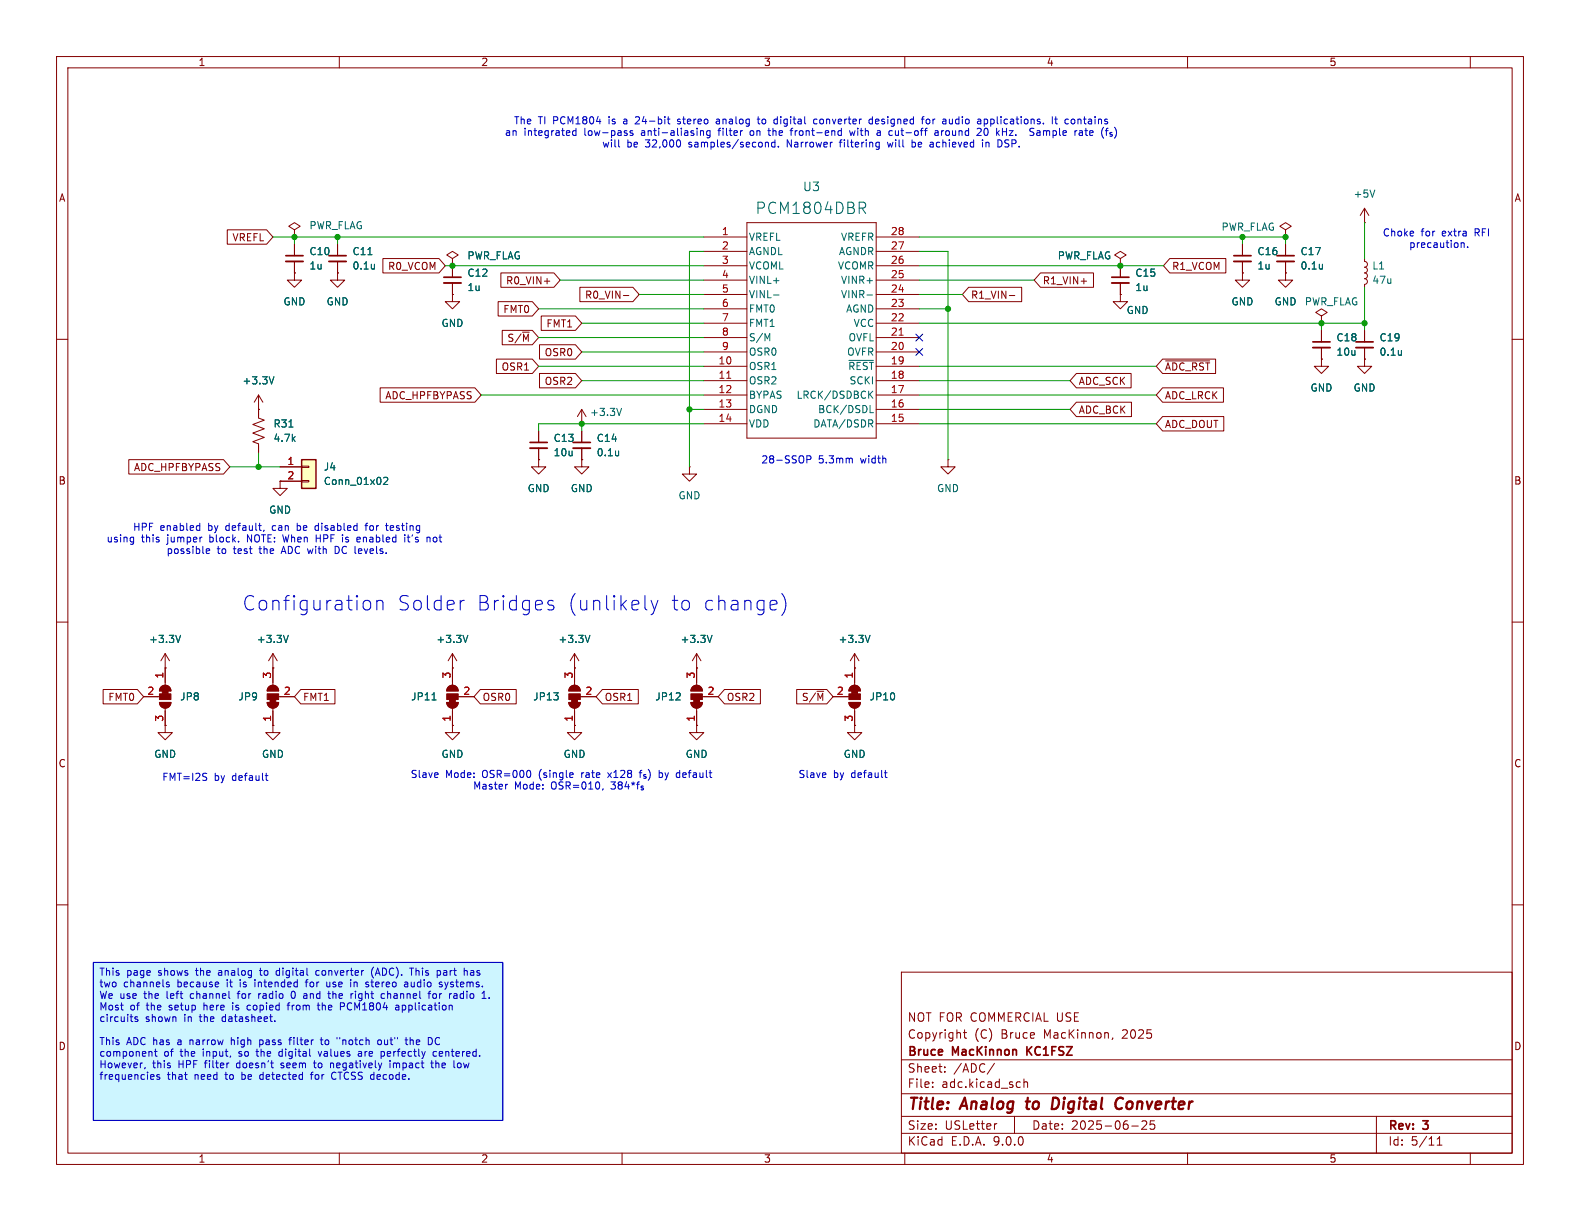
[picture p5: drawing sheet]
<svg xmlns="http://www.w3.org/2000/svg" width="279mm" height="216mm" viewBox="0 0 279 216" stroke-linecap="round" stroke-linejoin="round" font-family="sans-serif">
<g fill="none" stroke="#840000" stroke-width=".18">
<path d="M10 10h259.4v195.9h-259.4zM12 12h255.4v191.9h-255.4zM60 10v2M110 10v2M160 10v2M210 10v2M260 10v2M10 60h2M267.4 60h2M10 110h2M267.4 110h2M10 160h2"/>
<path d="M159.4 171.9h108v32h-108zM267.4 160h2M159.4 197.4h108M159.4 193.4h108M159.4 187.4h108M164.9 192.1v.2M164.9 191.4v.1M167.1 189.4v.2M167.1 188.7v.1M170.4 182.6h.5M170.6 182.1v1.3l.3 .2M175.9 188l-1.3 1.9"/>
<path d="M176.3 198.7l-.3 .1M179.4 197.4v3M180.3 191.3l.1 .1M180.4 192.2l-.1 .1M181.1 190.8v1.5M181.1 191.4l.2-.1 .3 .1 .1 .9M196.8 183.5l-.2 .3M200.1 199.1h1.2M201.9 198.3l.6-.1 .2 .1 .1 .3-.9 1.1h.9M204.1 198.2h-.7v.7l.2-.1h.5l.1 .2-.1 .5-.2 .2-.5-.2M243.4 197.4v6.5M60 203.9v2"/>
<path d="M110 203.9v2M159.4 200.4h108M160 203.9v2M210 203.9v2M254.1 202.5h.9M254.1 201.4l.5-.4v1.5M260 203.9v2"/>
</g>
<path d="M181.4 194.8h.8M181.8 194.1l-.3 1.7 .3 .3M187 194.2l-.8-.1-.2 2h.5l.5-.3M197.4 195.8a.67 .67 0 0 0 1 .1M198.6 194.3a.8 .8 0 0 0-.9-.1 .8 .8 0 0 0-.4 .8" fill="none" stroke="#840000" stroke-width=".4"/>
<path d="M181.6 185.1v1.5M182.5 185.1l-.9 .8" fill="none" stroke="#840000" stroke-width=".3"/>
<path d="M16.5 170.2h72.4v27.9h-72.4z" fill="#cdf5ff"/>
<g fill="none" stroke="#840000" stroke-width=".18">
<path d="M52.1 43.2v2M52.1 46.2v2.1M80 52.1v1.2h1.3l-1.3 1.3-1.3-1.3h1.3M80 52.1h.1M198.1 47v2M198.1 50v2.1M241.3 45.7v.5l.4 .2 .1 .3-.1 .4-.4 .2h.3l.2 .3-.1 .4-.4 .3 .4 .1 .1 .4-.1 .3-.4 .2 .4 .2 .1 .5-.2 .2-.3 .1M241.3 50.3v.5M45.7 72.4v1.5l1 .4-2 .8 2 .7-2 .8 2 .7-2 .8 1 .4v1.5M102.9 74.9h.1M102.9 72.4l-.8 1.3M102.9 72.4l.7 1.3"/>
<path d="M102.9 72.4v2.5M48.3 118.1h.1M48.3 115.6l-.8 1.2M48.3 115.6l.7 1.2M48.3 115.6v2.5M80 118.1h.1M80 115.6l-.8 1.2M80 115.6l.8 1.2M80 115.6v5.6M101.6 118.1h.1M101.6 115.6l-.8 1.2M101.6 115.6l.8 1.2"/>
<path d="M101.6 115.6v5.6M123.2 118.1h.1M123.2 115.6l-.8 1.2M123.2 115.6l.8 1.2M123.2 115.6v5.6M29.2 128.3v1.2h1.3l-1.3 1.3-1.3-1.3h1.3M29.2 128.3h.1M48.3 128.3v1.2h1.2l-1.2 1.3-1.3-1.3h1.3M48.3 128.3h.1M79 124.2h2a1.02 1.02 0 0 1-1 1 1.02 1.02 0 0 1-1-1zM79.3 121.5a1.02 1.02 0 0 1 1.1-.3 1.02 1.02 0 0 1 .6 1h-2zM80 128.3v1.2h1.3l-1.3 1.3-1.3-1.3h1.3"/>
<path d="M80 128.3h.1M80 125.2v3.1M81 123.2h2.8M100.6 124.2h2a1.02 1.02 0 0 1-1 1 1.02 1.02 0 0 1-1-1zM100.9 121.5a1.02 1.02 0 0 1 1.1-.3 1.02 1.02 0 0 1 .6 1h-2zM101.6 128.3v1.2h1.3l-1.3 1.3-1.3-1.3h1.3M101.6 128.3h.1M101.6 125.2v3.1M102.6 123.2h2.8M122.2 124.2h2a1.02 1.02 0 0 1-1 1 1.02 1.02 0 0 1-1-1zM122.5 121.5a1.02 1.02 0 0 1 1.1-.3 1.02 1.02 0 0 1 .6 1h-2zM123.2 128.3v1.2h1.3l-1.3 1.3-1.3-1.3h1.3"/>
<path d="M123.2 128.3h.1M123.2 125.2v3.1M124.2 123.2h2.8M151.1 128.3v1.2h1.3l-1.3 1.3-1.2-1.3h1.2M151.1 128.3h.1"/>
</g>
<path d="M51.1 75.5h.7M109.9 72.2l-.4 1.3M51 112.3l-.4 1.3M82.7 112.3l-.4 1.3M104.3 112.3l-.4 1.3M125.9 112.3l-.4 1.3M76.4 123.8h.7" fill="none" stroke="#006464" stroke-width=".18"/>
<path d="M50.5 45.2h3.1M196.6 49h3" fill="none" stroke="#840000" stroke-width=".3"/>
<path d="M50.5 46.2h3.1M196.6 50h3" fill="none" stroke="#840000" stroke-width=".33"/>
<g fill="#840000" stroke="#840000" stroke-width=".18">
<path d="M122.7 123.7h1v.5h-1z"/>
<path d="M122.2 124.2h2a1.02 1.02 0 0 1-1 1 1.02 1.02 0 0 1-1-1z"/>
<path d="M122.2 122.7h2v1h-2z"/>
<path d="M122.5 121.5a1.02 1.02 0 0 1 1.1-.3 1.02 1.02 0 0 1 .6 1h-2z"/>
<path d="M101.1 123.7h1v.5h-1z"/>
<path d="M100.6 124.2h2a1.02 1.02 0 0 1-1 1 1.02 1.02 0 0 1-1-1z"/>
<path d="M100.6 122.7h2v1h-2z"/>
<path d="M100.9 121.5a1.02 1.02 0 0 1 1.1-.3 1.02 1.02 0 0 1 .6 1h-2z"/>
<path d="M79.5 123.7h1v.5h-1z"/>
<path d="M79 124.2h2a1.02 1.02 0 0 1-1 1 1.02 1.02 0 0 1-1-1z"/>
<path d="M79 122.7h2v1h-2z"/>
<path d="M79.3 121.5a1.02 1.02 0 0 1 1.1-.3 1.02 1.02 0 0 1 .6 1h-2z"/>
</g>
<path d="M53.3 81.3h2.6v5.1h-2.6z" fill="#ffffc2"/>
<path d="M53.3 81.3h2.6v5.1h-2.6z" fill="none" stroke="#840000" stroke-width=".25"/>
<g fill="none" stroke="#840000" stroke-width=".18">
<path d="M132.1 39.4h22.8v38.1h-22.8zM241.3 39.4h.1M241.3 36.8l-.8 1.3M241.3 36.8l.8 1.3M241.3 36.8v2.6M40.2 40.6h6.9l1.2 1.3-1.2 1.3h-6.9zM52.1 48.3v1.2h1.2l-1.2 1.3-1.3-1.3h1.3M52.1 48.3h.1M52.1 40.6l1-.6-1-.6-1 .6 1 .6v1.3M52.1 41.9h.1M52.1 43.2v2M52.1 46.2v2.1"/>
<path d="M59.7 48.3v1.2h1.3l-1.3 1.3-1.3-1.3h1.3M59.7 48.3h.1M59.7 43.2v2M59.7 46.2v2.1M67.7 45.7h9.9l1.1 1.3-1.1 1.3h-9.9zM80 45.7l1-.6-1-.6-1 .6 1 .6v1.3M80 47h.1M80 52.1h.1M80 47v2M80 50v2.1M88.1 53.3h6l1.1 1.3-1.1 1.3h-6zM88.6 48.3h9.3l1.2 1.2-1.2 1.3h-9.3z"/>
<path d="M88.8 58.4h5.3l1.1 1.3-1.1 1.3h-5.3zM95.7 55.9h6.1l1.1 1.3-1.1 1.2h-6.1zM96.3 49.7h.9M102.5 50.8h9.4l1.1 1.3-1.1 1.2h-9.4zM110.2 52.3h1M124.5 41.9h7.6M124.5 44.5h7.6M124.5 47h7.6M124.5 49.5h7.6M124.5 52.1h7.6M124.5 54.6h7.6M124.5 57.2h7.6"/>
<path d="M124.5 59.7h7.6M154.9 41.9h7.7M154.9 44.5h7.7M154.9 47h7.7M154.9 49.5h7.7M154.9 52.1h7.7M154.9 54.6h7.7M154.9 57.2h7.7M154.9 59.7h7.7M171.3 50.8h9.4v2.5h-9.4l-1.1-1.2zM178.5 52.3h1M184 48.3h9.4v2.5h-9.4l-1.1-1.3z"/>
<path d="M191.2 49.7h1M198.1 45.7l1-.6-1-.6-1 .6 1 .6v1.3M198.1 47h.1M198.1 52.1v1.2h1.3l-1.3 1.3-1.3-1.3h1.3M198.1 52.1h.1M198.1 47v2M198.1 50v2.1M206.9 45.7h9.9v2.6h-9.9l-1.2-1.3zM219.7 48.3v1.2h1.3l-1.3 1.3-1.3-1.3h1.3M219.7 48.3h.1M219.7 43.2v2M219.7 46.2v2.1"/>
<path d="M227.3 40.6l1-.6-1-.6-1 .6 1 .6v1.3M227.3 41.9h.1M227.3 48.3v1.2h1.3l-1.3 1.3-1.2-1.3h1.2M227.3 48.3h.1M227.3 43.2v2M227.3 46.2v2.1M233.7 55.9l1-.7-1-.6-1 .6 1 .7v1.3M233.7 57.2h.1M233.7 58.4v2.1M241.3 58.4v2.1M45.7 72.4h.1M45.7 69.9l-.7 1.2"/>
<path d="M45.7 69.9l.8 1.2M45.7 69.9v3.8M45.7 78.7v1.3M67.2 68.6h16.8l1.1 1.3-1.1 1.2h-16.8zM87.8 63.5h6.3l1.1 1.3-1.1 1.2h-6.3zM95.2 76.2v2M95.2 79.2v2.1M95.4 66h6.4l1.1 1.3-1.1 1.3h-6.4zM95.4 61h6.4l1.1 1.2-1.1 1.3h-6.4zM102.9 76.2v2M102.9 79.2v2.1M124.5 62.2h7.6"/>
<path d="M124.5 64.8h7.6M124.5 67.3h7.6M124.5 69.9h7.6M124.5 72.4h7.6M124.5 74.9h7.6M154.9 62.2h7.7M154.9 64.8h7.7M154.9 67.3h7.7M154.9 69.9h7.7M154.9 72.4h7.7M154.9 74.9h7.7M190.3 71.1h9.8v2.6h-9.8l-1.1-1.3z"/>
<path d="M190.3 66h9.7v2.6h-9.7l-1.1-1.3zM205.6 68.6h10.7v2.5h-10.7l-1.1-1.2zM205.6 73.7h10.8v2.5h-10.8l-1.1-1.3zM205.6 63.5h9.4v2.5h-9.4l-1.1-1.2zM206.1 63.8h7.8M233.7 63.5v1.3h1.2l-1.2 1.2-1.3-1.2h1.3M233.7 63.5h.1M233.7 61.5v2M241.3 63.5v1.3h1.3l-1.3 1.2-1.3-1.2h1.3M241.3 63.5h.1M241.3 61.5v2M22.8 81.3h16.7l1.1 1.3-1.1 1.2h-16.7z"/>
<path d="M49.5 85.1v1.3h1.3l-1.3 1.2-1.2-1.2h1.2M49.5 85.1h.1M49.5 82.6h3.8M49.5 85.1h3.8M53.3 82.4h1.3v.3h-1.3zM53.3 85h1.3v.2h-1.3zM95.2 81.3v1.3h1.3l-1.3 1.2-1.2-1.2h1.2M95.2 81.3h.1M102.9 81.3v1.3h1.2l-1.2 1.2-1.3-1.2h1.3M102.9 81.3h.1M121.9 82.6v1.2h1.3l-1.3 1.3-1.3-1.3h1.3M121.9 82.6h.1"/>
<path d="M167.6 81.3v1.3h1.3l-1.3 1.2-1.2-1.2h1.2M167.6 81.3h.1M29.2 118.1h.1M29.2 115.6l-.8 1.2M29.2 115.6l.8 1.2M29.2 115.6v5.6M48.3 118.1h.1M48.3 118.1v3.1M80 118.1h.1M80 118.1v2.6M101.6 118.1h.1M101.6 118.1v2.6"/>
<path d="M123.2 118.1h.1M123.2 118.1v2.6M151.1 118.1h.1M151.1 115.6l-.7 1.2M151.1 115.6l.8 1.2M151.1 115.6v5.6M18.2 121.9h6.1l1.1 1.3-1.1 1.3h-6.1zM25.4 123.2h2.8M28.2 124.2h2a1.02 1.02 0 0 1-1 1 1.02 1.02 0 0 1-1-1zM28.5 121.5a1.02 1.02 0 0 1 1.1-.3 1.02 1.02 0 0 1 .6 1h-2zM29.2 128.3h.1M29.2 125.2v3.1"/>
<path d="M47.2 124.2h2.1a1.02 1.02 0 0 1-1 1 1.02 1.02 0 0 1-1.1-1zM47.5 121.5a1.02 1.02 0 0 1 1.1-.3 1.02 1.02 0 0 1 .7 1h-2.1zM48.3 128.3h.1M48.3 125.2v3.1M49.3 123.2h2.8M53.2 121.9h6v2.6h-6l-1.1-1.3zM80 128.3h.1M80 125.7v2.6M81.3 123.2h2.5M84.9 121.9h6.4v2.6h-6.4l-1.1-1.3zM101.6 128.3h.1M101.6 125.7v2.6"/>
<path d="M102.9 123.2h2.5M106.5 121.9h6.4v2.6h-6.4l-1.1-1.3zM123.2 128.3h.1M123.2 125.7v2.6M124.5 123.2h2.5M128.1 121.9h6.4v2.6h-6.4l-1.1-1.3zM140.9 121.9h5.3l1.1 1.3-1.1 1.3h-5.3zM147.3 123.2h2.8M150.1 124.2h2a1.02 1.02 0 0 1-1 1 1.02 1.02 0 0 1-1-1zM150.4 121.5a1.02 1.02 0 0 1 1.1-.3 1.02 1.02 0 0 1 .6 1h-2zM151.1 128.3h.1M151.1 125.2v3.1"/>
</g>
<g fill="none" stroke="#006464" stroke-width=".18">
<path d="M151.9 35.7h.8a.54 .54 0 0 1 .4 .6 .54 .54 0 0 1-.4 .5h-.8M152.4 36.8l.7 .9M243.1 33.6l-.4 1.3M65.1 45h.7M66.2 46.7v.9M66.2 47.5h.1M135.7 59.9l.4-.9v1.3M136.8 52.2h1M153.3 52.2h1M233.9 46.7v.9M233.9 47.5h-.1M48.4 66.6l-.4 1.3"/>
<path d="M51.1 75.5h.7M109.4 79.7v.9M150.1 63.7h4.4M153.8 69.7l.5 .7M153.9 73h.6M154.3 69.2l-.7 .7M247.8 62v.8M247.8 62.7v.1M67.8 84.5l.5-.1 .3 .4-.8 .9h.8M109.4 80.5h-.1M31.9 112.3l-.4 1.3M51 112.3l-.4 1.3"/>
<path d="M82.7 112.3l-.4 1.3M104.3 112.3l-.4 1.3M125.9 112.3l-.4 1.3M153.9 112.3l-.5 1.3M76.4 123.8h.7"/>
</g>
<path d="M58.2 45.2h3M78.5 49h3M218.2 45.2h3M225.8 45.2h3.1M93.7 78.2h3.1M101.3 78.2h3.1M232.2 60.5h3M239.8 60.5h3" fill="none" stroke="#840000" stroke-width=".3"/>
<path d="M58.2 46.2h3M78.5 50h3M218.2 46.2h3M225.8 46.2h3.1M93.7 79.2h3.1M101.3 79.2h3.1M232.2 61.5h3M239.8 61.5h3" fill="none" stroke="#840000" stroke-width=".33"/>
<path d="M159 59.3h.7M128.5 66.9h.7" fill="none" stroke="#a90000" stroke-width=".18"/>
<g fill="#840000" stroke="#840000" stroke-width=".18">
<path d="M150.6 122.2h1v.5h-1z"/>
<path d="M150.4 121.5a1.02 1.02 0 0 1 1.1-.3 1.02 1.02 0 0 1 .6 1h-2z"/>
<path d="M150.1 122.7h2v1h-2z"/>
<path d="M150.1 124.2h2a1.02 1.02 0 0 1-1 1 1.02 1.02 0 0 1-1-1z"/>
<path d="M47.8 123.7h1v.5h-1z"/>
<path d="M47.2 124.2h2.1a1.02 1.02 0 0 1-1 1 1.02 1.02 0 0 1-1.1-1z"/>
<path d="M47.2 122.7h2.1v1h-2.1z"/>
<path d="M47.5 121.5a1.02 1.02 0 0 1 1.1-.3 1.02 1.02 0 0 1 .7 1h-2.1z"/>
<path d="M28.7 122.2h1v.5h-1z"/>
<path d="M28.5 121.5a1.02 1.02 0 0 1 1.1-.3 1.02 1.02 0 0 1 .6 1h-2z"/>
<path d="M28.2 122.7h2v1h-2z"/>
<path d="M28.2 124.2h2a1.02 1.02 0 0 1-1 1 1.02 1.02 0 0 1-1-1z"/>
</g>
<g fill="none" stroke="#009600" stroke-width=".18">
<path d="M241.3 39.4v6.3M48.3 41.9h76.2M52.1 41.9v1.3M59.7 41.9v1.3M78.7 47h45.8M95.2 54.6h29.3M95.2 59.7h29.3M99.1 49.5h25.4M102.9 57.2h21.6M113 52.1h11.5M124.5 44.5h-2.6v38.1M162.6 44.5h5v36.8"/>
<path d="M162.6 52.1h7.6M162.6 54.6h5M162.6 49.5h20.3M162.6 47h43.1M162.6 57.2h78.7M162.6 41.9h64.7v1.3M219.7 41.9v1.3M233.7 57.2v1.2M241.3 50.8v7.6M85.1 69.9h39.4M95.2 64.8h29.3M102.9 62.2h21.6"/>
<path d="M102.9 67.3h21.6M102.9 74.9v1.3M121.9 72.4h2.6M124.5 74.9h-29.3v1.3M162.6 67.3h26.6M162.6 74.9h41.9M162.6 69.9h41.9M162.6 64.8h41.9M162.6 72.4h26.6M40.6 82.6h8.9M45.7 80v2.6"/>
</g>
<path d="M162 59.1l1.2 1.2M163.2 59.1l-1.2 1.2M162 61.6l1.2 1.2M163.2 61.6l-1.2 1.2" fill="none" stroke="#000084" stroke-width=".18"/>
<g fill="none" stroke="#0000c2" stroke-width=".18">
<path d="M101.9 22.7v1.3M101.9 23.2l-.4-.1-.3 .2 .2 .6h.5M109.4 24.7v1.1l.2 .2M111.9 23.2l-.3-.1-.2 .2 .1 .2 .4 .1v.3h-.5M112.5 20.6l-.1 .2M113 21.2l-.7 .7h.8M118 21.1h.5M118.2 20.6v1.1l.3 .2M119.8 21.8l.4 .1M120.2 21.1l-.4 .1 .1 .2 .3 .1M120.3 25.2l-.1 .7M123.9 23.2l.1-.1 .4 .1v.8"/>
<path d="M123.9 23.1v.9M125 24.3l.1 .1M125.6 23.2l-.4-.1-.2 .2 .1 .6h.5M125.6 23.1v1l-.3 .3M126.7 21.1h.5M127.2 21.4h-.4l-.2 .2 .2 .3 .4-.1M132.8 23.2l-.2 .1 .2 .6M133.9 21.1h.5M134.1 20.6v1.1l.3 .2M135.7 25.1l.2 .2v.7M135.8 23.1h.5M136 22.7v1.1l.3 .2"/>
<path d="M137 24.7v1.3M137 25.2l-.3-.1-.3 .3 .2 .5h.4M137.1 21.1h.4M137.5 21.8l-.4 .1M137.5 20.6v1.3M137.6 25.9v.1M139.9 22.9v1.1M144.5 21.1h-.4l-.2 .2 .1 .5h.5M145 21.2v.6M148.4 25.1h.5M148.4 23.1l.4 .1M148.7 24.8l-.1 1.2"/>
<path d="M148.8 23.9l-.4 .1M148.8 22.7v1.3M150.2 23.1l.3 .9 .2-.7 .3 .7 .2-.9M154.3 21.1h-.4l-.2 .2 .1 .5h.5M154.3 20.6v1.3M155.1 23.9h.6M155.2 21.1h-.2l-.2 .1 .1 .6 .3 .1M155.4 25.1l.1 .1M155.4 21.4l-.6 .1M155.5 25.1v1.1l-.1 .2M155.5 25.9l-.1 .1M155.6 23.2l.1 .8"/>
<path d="M155.7 23.4l-.6 .1M156.9 25.1l.3 .9 .2-.6M161.3 25.2l.4-.1 .1 .2M161.3 24.7v1.3M161.8 25.9l-.1 .1-.4-.1M162.9 21.1h.5M163.4 20.6l-.2 .1M163.9 21.1h.3l.2 .2v.4l-.2 .2-.3-.1-.1-.1zM164.6 25.1l.4 .1v.8M165 25.9l-.4 .1M165 25.5h-.4M165.4 23.2h.4l.1 .8"/>
<path d="M165.9 23.4l-.4 .1-.2 .1 .2 .4 .4-.1M166.5 23.1v.9M166.7 23.1l-.2 .2M167.9 21.1v.7l.3 .1 .2-.1M173.5 22.8v.4l-.8 .8h.8M173.7 24.7v.1M173.7 25.1v.9M174 21.1h.4l.3 .2-.2 .5h-.5M174 21.1v1.2M174.4 25.1v.9M174.4 22.7a.68 .68 0 0 0-.4 .6 .68 .68 0 0 0 .4 .7M174.7 25.1l-.3 .2"/>
<path d="M177 24.8l.2 .5-.2 .6M177.3 23.3h.7M182.3 23.3l.4 .1 .1 .3-.2 .3h-.3M183.9 23.2v.8M183.9 23.4l-.4 .1-.2 .1 .2 .4 .4-.1M186.1 20.6v1.3M186.5 21.1h.5M186.7 20.6v1.1l.3 .2M190.6 21.1v.8M190.8 21.1l-.2 .1M191.2 23.1l.2 .2v.7M191.4 23.9l-.1 .1"/>
<path d="M191.4 23.4l-.1 .1M191.8 23.1h.5M192 22.7v1.1l.3 .2M196.4 23.8h.3v.1l-.3 .2M196.4 23.4l.3 .1M197.3 22.7a1.47 1.47 0 0 1-.2 1.7M258.4 42.9v.9M258.4 43l.2-.1 .3 .1v.8M259.5 43.6v.2M23.3 95h.3M23.6 95v1l-.2 .3M23.6 95.8h-.3"/>
<path d="M35 92.9l.3 .1M35.3 92.5v1.3M35.3 93.7l-.3 .1M35.6 95h.1M36.5 97.5l.6-.2-.1-.2-.3-.1-.2 .2v.6h.5M46.7 93.7l-.1 .3M52.6 92.5v1.3M52.6 93.7l.1 .1M52.7 92.9l-.1 .1M55.9 94.6v1.2M55.9 95.2h.7M56.2 92.9l-.4 .1-.1 .2 .1 .5 .4 .1"/>
<path d="M59.3 96.6v1.3l.5-.1M63.3 95h.4v.3l-.6 .1M63.7 95.8h-.4M64.5 92.9h.5M65 92.5l-.3 .2v1.1M68.2 92.9h.4M68.4 93.7l.2 .1M71.6 95v.8M72.2 94.6v1.1l.3 .1M75.6 95h.4l.1 .8M76.7 95.1v.6M142.7 81.3l.6-.1 .1-.2-.1-.3-.6-.1v1.3"/>
<path d="M150.5 81l.2 .2v.7M64.7 106.2a.69 .69 0 0 1 .8 .4v.8a.69 .69 0 0 1-.8 .5M66.6 106.4a.63 .63 0 0 1 1.1 .1v1.4M66.6 106.2v1.7M82.1 106.2l-.5 .1M97.2 106.2l.6 .1M97.2 107l.6 .1 .2 .4-.4 .4h-.5M115.1 106.2l.6 1.7M115.7 107.9l-.2 .6-.4 .2M116.3 106.2l-.6 1.7M138.2 104.9a2.91 2.91 0 0 1 0 3.9M36.4 136.7l.2 .1"/>
<path d="M36.4 137.5l.2 .1-.2 .3M46.9 137.2h.5M47.1 136.7v1.1l.3 .2M89.8 138.7h-.3M93.7 136.3l.2 .4-.2 .7M101.3 136.7l.1 .2-.7 .2M106.6 139.5l-.1 .2M107.5 136.6l.6 .9M108.1 136.6l-.6 .9M113 136.6h.5M113.5 136.2l-.3 .2v1.1M119.8 136.6l.4 .1"/>
<path d="M120.2 136.2v1.3M120.2 137.4l-.4 .1M156.4 136.6h.5M156.6 136.2v1.1l.3 .2M16.5 170.2h72.4v27.9h-72.4zM24.3 179.8h-.3l-.1 .2v.1l.4 .2v.3h-.4M29.4 173.9l.6 .4-.2 .2-.4-.1M29.9 173.7h-.3l-.2 .1M41.1 177.3v.1M41.1 177.7v.9M41.9 175.7h.5M42.2 175.3l-.1 1.2"/>
<path d="M44.2 177.7l-.4 .1-.1 .2v.5l.5 .1M45.1 173.2v.2M45.1 173.7v.8M45.7 175.7v.8M45.9 171.6h.4M46 171.2l.1 1.2M46.1 175.7l-.4 .2M49.3 171.6l-.4 .1-.1 .2 .1 .4 .4 .2M50.8 177.7h.4M50.9 177.5v1.1M51.2 177.3l-.2 .1M51.5 175.5v.8l.3 .2h.2"/>
<path d="M54.1 175.7l.2 .2v.6M54.2 173.4v1.1M54.3 176.5h-.5M54.3 176l-.5 .1M56.1 177.7h.5M56.3 177.3v1.1l.3 .2M56.4 171.7l-.3-.1-.3 .3 .2 .5h.4M57.8 173.7v.7l.3 .1 .2-.1M58 175.7h.4M58.3 176.5h.1M58.9 175.3v1.2M59 175.7l-.1 .1"/>
<path d="M60.9 177.6l-.1 .3-.6 .1M62.6 173.7v.8M62.8 173.7l-.2 .1M62.9 175.7v.8M65 174.1l.2 .2-.2 .2M65 173.7h.2M65.6 173.7h.5M66.1 171a1.46 1.46 0 0 0 0 1.9M66.8 171.2l-.4 1.3M67.6 175.7l.4 .1M68 176.5h-.4M68.5 175.3v1.2"/>
<path d="M68.9 175.7l-.4 .1M70 178.5h.5M70 177.8h.5v.8M70.5 178l-.5 .2M71.6 174.4h.5M72.1 173.8v.7M72.1 174l-.5 .1M72.4 171.2h.7M75.7 175.7h.5M76.6 175.8l.2-.1 .3 .1 .1 .5-.1 .2h-.3l-.2-.1zM78 174.1l.2 .2-.2 .2M78 173.7h.2"/>
<path d="M78.5 172v.4M78.6 173.7l.3 .8M78.9 174.5l-.3 .4M79.2 173.7l-.3 .8M80.8 176.5h-.4M80.8 176l-.4 .1M80.8 175.9v.6M82.5 171.6l.1 .2v.7M83.6 171.6l-.4 .1M83.7 172h-.3l-.2 .2v.2l.5 .1M86.5 176.4v.1M25.7 188.8l-.2 .2"/>
<path d="M26.7 185.9l.2 .2v.7M27.1 190l.1 .3-.6 .1M27.2 190.8l-.1 .1M27.3 185.9h.5M27.5 185.5v1.1l.3 .2M28.2 190.1l-.3-.1-.2 .2 .1 .2 .4 .1v.3h-.5M40.9 183.5v1.2M41.1 183.9l-.2 .1M45.3 185.9h.4M45.4 185.5l.1 1.2M45.9 183.9v1.2M45.9 184.7h.4"/>
<path d="M46 190.1l-.1 .2 .1 .5M46.3 183.9h-.4M48.6 180.5v.1M49.4 186v.6l.4 .2M49.7 188.8h.1M49.7 188.1l.2 .3M51.1 183.9h.4M51.5 183.5l-.3 .1v1.1M54.9 190h.5M55.1 189.8v1.1M55.4 189.6h-.3M55.4 188h.5"/>
<path d="M55.6 187.5v1.1l.3 .2M56.3 185.9l.3 .9 .3-.9M56.6 183.9h.5M56.8 183.5v1l.3 .2M58.4 188.1l.4-.1 .2 .1M59 189.6a.66 .66 0 0 0-.4 .7 .66 .66 0 0 0 .6 .6M60.1 183.5v.2M63.4 186h.5v.8M63.9 186.2l-.4 .1-.2 .2 .2 .3 .4-.1M66.8 184l.2-.1 .4 .1 .1 .5-.2 .2h-.3l-.2-.1zM67.5 185.9l.4 .1 .1 .2-.1 .4-.4 .2M69 188v.8"/>
<path d="M69.6 188v.8M71.6 183.9h.5M72 184.7h.1M72.5 184l.4-.1 .2 .2M72.5 183.5v1.2M76.2 188h.4M76.3 187.5v1.1l.3 .2M77.1 187.5v1.3M77.2 186l-.4-.1-.2 .3 .1 .5h.5M77.3 188l-.2 .1M77.4 183.5a.68 .68 0 0 0-.5 .6 .68 .68 0 0 0 .5 .6M77.7 186v.7"/>
<path d="M78.3 186.2l-.6 .1M81.4 188h-.3l-.2 .2v.5l.2 .1h.3"/>
</g>
<g fill="#009600" stroke="#009600" stroke-width=".18">
<circle cx="45.7" cy="82.6" r=".46"/>
<circle cx="121.9" cy="72.4" r=".46"/>
<circle cx="102.9" cy="74.9" r=".46"/>
<circle cx="167.6" cy="54.6" r=".46"/>
<circle cx="198.1" cy="47" r=".46"/>
<circle cx="241.3" cy="57.2" r=".46"/>
<circle cx="233.7" cy="57.2" r=".46"/>
<circle cx="219.7" cy="41.9" r=".46"/>
<circle cx="227.3" cy="41.9" r=".46"/>
<circle cx="59.7" cy="41.9" r=".46"/>
<circle cx="80" cy="47" r=".46"/>
<circle cx="52.1" cy="41.9" r=".46"/>
</g>
<g font-size="3.5" fill="#0000c2">
<text x="42.8" y="108.2">Configuration</text>
<text x="70.2" y="108.2">Solder</text>
<text x="84.2" y="108.2">Bridges</text>
<text x="100.3" y="108.2">(unlikely</text>
<text x="118.5" y="108.2">to</text>
<text x="124.1" y="108.2">change)</text>
</g>
<text font-size="2.8" fill="#006464" x="133.5" y="38.1">PCM1804DBR</text>
<g font-size="2.8" fill="#840000">
<text x="160.4" y="196.8">Title:</text>
<text x="170.1" y="196.8">Analog</text>
<text x="182.4" y="196.8">to</text>
<text x="187.7" y="196.8">Digital</text>
<text x="199.7" y="196.8">Converter</text>
</g>
<text font-size="2.1" fill="#006464" x="141.9" y="34">U3</text>
<g font-size="2.1" fill="#840000">
<text x="160.4" y="183.9">Copyright</text>
<text x="160.4" y="180.9">NOT FOR COMMERCIAL USE</text>
<text x="172.3" y="183.9">(C)</text>
<text x="177.1" y="183.9">Bruce</text>
<text x="184.7" y="183.9">MacKinnon,</text>
<text x="198.7" y="183.9">2025</text>
<text x="160.4" y="189.9">Sheet:</text>
<text x="160.4" y="187.1">Bruce</text>
<text x="168.5" y="187.1">MacKinnon</text>
<text x="168.6" y="189.9">/ADC/</text>
<text x="182.2" y="187.1">KC1FSZ</text>
<text x="160.4" y="192.6">File:</text>
<text x="166.5" y="192.6">adc.kicad_sch</text>
<text x="160.4" y="202.8">KiCad</text>
<text x="160.4" y="200">Size:</text>
<text x="167.1" y="200">USLetter</text>
<text x="168.1" y="202.8">E.D.A.</text>
<text x="175.7" y="202.8">9.0.0</text>
<text x="182.4" y="200">Date:</text>
<text x="189.4" y="200">2025-06-25</text>
<text x="245.4" y="200.2">Rev:</text>
<text x="245.4" y="202.8">Id:</text>
<text x="249.5" y="202.8">5/11</text>
<text x="251.8" y="200.2">3</text>
</g>
<g font-size="1.8" fill="#840000">
<text x="35" y="11.9">1</text>
<text x="85" y="11.9">2</text>
<text x="135" y="11.9">3</text>
<text x="185" y="11.9">4</text>
<text x="235" y="11.9">5</text>
<text x="10.3" y="35.9">A</text>
<text x="267.7" y="35.9">A</text>
<text x="41" y="42.9">VREFL</text>
<text x="68.5" y="47.9">R0_VCOM</text>
<text x="207.2" y="47.9">R1_VCOM</text>
<text x="89.4" y="50.5">R0_VIN+</text>
<text x="103.4" y="53">R0_VIN-</text>
<text x="171.6" y="53">R1_VIN-</text>
<text x="184.3" y="50.5">R1_VIN+</text>
<text x="88.9" y="55.6">FMT0</text>
<text x="96.5" y="58.1">FMT1</text>
<text x="88.6" y="65.7">OSR1</text>
<text x="89.6" y="60.6">S/~{M}</text>
<text x="96.2" y="63.2">OSR0</text>
<text x="205.9" y="65.7">~{ADC_RST}</text>
<text x="68" y="70.8">ADC_HPFBYPASS</text>
<text x="96.2" y="68.3">OSR2</text>
<text x="190.7" y="68.3">ADC_SCK</text>
<text x="205.9" y="70.8">ADC_LRCK</text>
<text x="190.7" y="73.3">ADC_BCK</text>
<text x="205.9" y="75.9">ADC_DOUT</text>
<text x="23.6" y="83.5">ADC_HPFBYPASS</text>
<text x="10.3" y="85.9">B</text>
<text x="267.7" y="85.9">B</text>
<text x="19.1" y="124.1">FMT0</text>
<text x="53.5" y="124.1">FMT1</text>
<text x="85.2" y="124.1">OSR0</text>
<text x="106.8" y="124.1">OSR1</text>
<text x="128.4" y="124.1">OSR2</text>
<text x="141.7" y="124.1">S/~{M}</text>
<text x="10.3" y="135.9">C</text>
<text x="267.7" y="135.9">C</text>
<text x="10.3" y="185.9">D</text>
<text x="267.7" y="185.9">D</text>
<text x="35" y="205.8">1</text>
<text x="85" y="205.8">2</text>
<text x="135" y="205.8">3</text>
<text x="185" y="205.8">4</text>
<text x="235" y="205.8">5</text>
</g>
<g font-size="1.8" fill="#0000c2">
<text x="90.8" y="22.2">The</text>
<text x="95.2" y="22.2">TI PCM1804</text>
<text x="107.9" y="22.2">is</text>
<text x="110.7" y="22.2">a</text>
<text x="113" y="22.2">24-bit</text>
<text x="120.7" y="22.2">stereo</text>
<text x="127.7" y="22.2">analog</text>
<text x="135.3" y="22.2">to</text>
<text x="138.3" y="22.2">digital</text>
<text x="145.6" y="22.2">converter</text>
<text x="155.6" y="22.2">designed</text>
<text x="165.1" y="22.2">for</text>
<text x="169" y="22.2">audio</text>
<text x="175.3" y="22.2">applications.</text>
<text x="188.7" y="22.2">It</text>
<text x="191.2" y="22.2">contains</text>
<text x="89.2" y="24.2">an</text>
<text x="92.6" y="24.2">integrated</text>
<text x="103.4" y="24.2">low-pass</text>
<text x="106.4" y="26.3">will</text>
<text x="110.8" y="26.3">be</text>
<text x="113.7" y="24.2">anti-aliasing</text>
<text x="114.2" y="26.3">32,000</text>
<text x="122.1" y="26.3">samples/second.</text>
<text x="127.5" y="24.2">filter</text>
<text x="133.3" y="24.2">on</text>
<text x="136.8" y="24.2">the</text>
<text x="139.6" y="26.3">Narrower</text>
<text x="140.9" y="24.2">front-end</text>
<text x="149.2" y="26.3">filtering</text>
<text x="151.6" y="24.2">with</text>
<text x="156.6" y="24.2">a</text>
<text x="157.9" y="26.3">will</text>
<text x="158.9" y="24.2">cut-off</text>
<text x="162.3" y="26.3">be</text>
<text x="165.7" y="26.3">achieved</text>
<text x="167.2" y="24.2">around</text>
<text x="174.9" y="24.2">20</text>
<text x="175.2" y="26.3">in</text>
<text x="178.1" y="26.3">DSP.</text>
<text x="178.5" y="24.2">kHz.</text>
<text x="184.8" y="24.2">Sample</text>
<text x="192.9" y="24.2">rate</text>
<text x="244.4" y="42">Choke</text>
<text x="249.1" y="44.1">precaution.</text>
<text x="251.3" y="42">for</text>
<text x="255.1" y="42">extra</text>
<text x="261.1" y="42">RFI</text>
<text x="134.5" y="82.1">28-SSOP</text>
<text x="144.7" y="82.1">5.3mm</text>
<text x="152.3" y="82.1">width</text>
<text x="23.4" y="94.1">HPF</text>
<text x="28.3" y="94.1">enabled</text>
<text x="36.9" y="94.1">by</text>
<text x="40.2" y="94.1">default,</text>
<text x="48.6" y="94.1">can</text>
<text x="53.2" y="94.1">be</text>
<text x="56.6" y="94.1">disabled</text>
<text x="65.7" y="94.1">for</text>
<text x="69.6" y="94.1">testing</text>
<text x="18.7" y="96.1">using</text>
<text x="25" y="96.1">this</text>
<text x="29.4" y="98.2">possible</text>
<text x="29.7" y="96.1">jumper</text>
<text x="37.3" y="96.1">block.</text>
<text x="38.4" y="98.2">to</text>
<text x="41.4" y="98.2">test</text>
<text x="44.2" y="96.1">NOTE: When</text>
<text x="46.2" y="98.2">the</text>
<text x="50.3" y="98.2">ADC with</text>
<text x="56.7" y="96.1">HPF</text>
<text x="60.1" y="98.2">DC levels.</text>
<text x="61.6" y="96.1">is</text>
<text x="64.4" y="96.1">enabled</text>
<text x="73" y="96.1">it's</text>
<text x="77.1" y="96.1">not</text>
<text x="72.5" y="137.8">Slave</text>
<text x="78.8" y="137.8">Mode:</text>
<text x="85.4" y="137.8">OSR=000</text>
<text x="95.6" y="137.8">(single</text>
<text x="103.3" y="137.8">rate</text>
<text x="108.2" y="137.8">x128</text>
<text x="114" y="137.8">f_{s})by</text>
<text x="120.9" y="137.8">default</text>
<text x="141.1" y="137.8">Slave</text>
<text x="147.4" y="137.8">by</text>
<text x="150.6" y="137.8">default</text>
<text x="28.6" y="138.3">FMT=I2S</text>
<text x="37.9" y="138.3">by</text>
<text x="41.2" y="138.3">default</text>
<text x="83.6" y="139.8">Master</text>
<text x="91" y="139.8">Mode:</text>
<text x="97.6" y="139.8">OSR=010,</text>
<text x="108.4" y="139.8">384*f_{s}</text>
<text x="17.5" y="172.9">This</text>
<text x="22.4" y="172.9">page</text>
<text x="28.1" y="172.9">shows</text>
<text x="34.9" y="172.9">the</text>
<text x="39.1" y="172.9">analog</text>
<text x="46.7" y="172.9">to</text>
<text x="49.7" y="172.9">digital</text>
<text x="56.9" y="172.9">converter</text>
<text x="66.9" y="172.9">(ADC).</text>
<text x="74" y="172.9">This</text>
<text x="78.9" y="172.9">part</text>
<text x="83.9" y="172.9">has</text>
<text x="17.5" y="174.9">two</text>
<text x="17.5" y="176.9">We use</text>
<text x="17.5" y="179">Most</text>
<text x="21.8" y="174.9">channels</text>
<text x="23" y="179">of</text>
<text x="25.6" y="176.9">the</text>
<text x="26" y="179">the</text>
<text x="29.7" y="176.9">left</text>
<text x="30.2" y="179">setup</text>
<text x="31.5" y="174.9">because</text>
<text x="34.1" y="176.9">channel</text>
<text x="36.5" y="179">here</text>
<text x="40.4" y="174.9">it</text>
<text x="41.8" y="179">is</text>
<text x="42.7" y="176.9">for</text>
<text x="42.9" y="174.9">is</text>
<text x="44.6" y="179">copied</text>
<text x="45.7" y="174.9">intended</text>
<text x="46.6" y="176.9">radio</text>
<text x="52" y="179">from</text>
<text x="52.6" y="176.9">0</text>
<text x="54.9" y="176.9">and</text>
<text x="55" y="174.9">for</text>
<text x="57.5" y="179">the</text>
<text x="58.8" y="174.9">use</text>
<text x="59.6" y="176.9">the</text>
<text x="61.6" y="179">PCM1804</text>
<text x="63.2" y="174.9">in</text>
<text x="63.7" y="176.9">right</text>
<text x="66.2" y="174.9">stereo</text>
<text x="69.3" y="176.9">channel</text>
<text x="71.6" y="179">application</text>
<text x="73.2" y="174.9">audio</text>
<text x="77.9" y="176.9">for</text>
<text x="79.6" y="174.9">systems.</text>
<text x="81.7" y="176.9">radio</text>
<text x="17.5" y="181">circuits</text>
<text x="17.5" y="185.1">This</text>
<text x="22.4" y="185.1">ADC has</text>
<text x="25.7" y="181">shown</text>
<text x="31.7" y="185.1">a</text>
<text x="32.7" y="181">in</text>
<text x="34" y="185.1">narrow</text>
<text x="35.6" y="181">the</text>
<text x="39.7" y="181">datasheet.</text>
<text x="41.5" y="185.1">high</text>
<text x="46.7" y="185.1">pass</text>
<text x="52.3" y="185.1">filter</text>
<text x="58" y="185.1">to</text>
<text x="61.1" y="185.1">&quot;notch</text>
<text x="68.5" y="185.1">out&quot;</text>
<text x="73.6" y="185.1">the</text>
<text x="77.8" y="185.1">DC</text>
<text x="17.5" y="187.2">component</text>
<text x="17.5" y="189.2">However,</text>
<text x="17.5" y="191.3">frequencies</text>
<text x="27" y="189.2">this</text>
<text x="29" y="187.2">of</text>
<text x="29.6" y="191.3">that</text>
<text x="31.7" y="189.2">HPF</text>
<text x="32" y="187.2">the</text>
<text x="34.5" y="191.3">need</text>
<text x="36.2" y="187.2">input,</text>
<text x="36.5" y="189.2">filter</text>
<text x="40.1" y="191.3">to</text>
<text x="42.3" y="189.2">doesn't</text>
<text x="42.7" y="187.2">so</text>
<text x="43.2" y="191.3">be</text>
<text x="46.1" y="187.2">the</text>
<text x="46.6" y="191.3">detected</text>
<text x="50.2" y="187.2">digital</text>
<text x="50.3" y="189.2">seem</text>
<text x="55.9" y="191.3">for</text>
<text x="56.4" y="189.2">to</text>
<text x="57.4" y="187.2">values</text>
<text x="59.5" y="189.2">negatively</text>
<text x="59.7" y="191.3">CTCSS decode.</text>
<text x="64.6" y="187.2">are</text>
<text x="68.8" y="187.2">perfectly</text>
<text x="70.2" y="189.2">impact</text>
<text x="77.8" y="189.2">the</text>
<text x="78.3" y="187.2">centered.</text>
<text x="81.9" y="189.2">low</text>
</g>
<g font-size="1.8" fill="#006464">
<text x="239.3" y="35.2">+5V</text>
<text x="54.6" y="40.7">PWR_FLAG</text>
<text x="215.9" y="41">PWR_FLAG</text>
<text x="54.6" y="47.9">1u</text>
<text x="54.6" y="45.3">C10</text>
<text x="62.2" y="45.3">C11</text>
<text x="62.2" y="47.9">0.1u</text>
<text x="82.6" y="46.1">PWR_FLAG</text>
<text x="132.3" y="42.8">VREFL</text>
<text x="132.3" y="45.3">AGNDL</text>
<text x="132.3" y="47.9">VCOML</text>
<text x="148.1" y="47.9">VCOMR</text>
<text x="148.3" y="45.3">AGNDR</text>
<text x="148.6" y="42.8">VREFR</text>
<text x="187" y="46.1">PWR_FLAG</text>
<text x="222.3" y="47.9">1u</text>
<text x="222.3" y="45.3">C16</text>
<text x="229.9" y="45.3">C17</text>
<text x="229.9" y="47.9">0.1u</text>
<text x="242.6" y="47.9">L1</text>
<text x="82.6" y="51.7">1u</text>
<text x="82.6" y="49.1">C12</text>
<text x="132.3" y="50.4">VINL+</text>
<text x="132.3" y="52.9">VINL-</text>
<text x="148.6" y="50.4">VINR+</text>
<text x="148.6" y="52.9">VINR-</text>
<text x="200.7" y="51.7">1u</text>
<text x="200.7" y="49.1">C15</text>
<text x="242.6" y="50.4">47u</text>
<text x="50" y="54.2">GND</text>
<text x="57.7" y="54.2">GND</text>
<text x="78" y="58">GND</text>
<text x="132.3" y="55.5">FMT0</text>
<text x="132.3" y="58">FMT1</text>
<text x="149.5" y="55.5">AGND</text>
<text x="150.9" y="58">VCC</text>
<text x="199.1" y="55.7">GND</text>
<text x="217.7" y="54.2">GND</text>
<text x="225.3" y="54.2">GND</text>
<text x="230.6" y="54.2">PWR_FLAG</text>
<text x="132.3" y="60.6">S/M</text>
<text x="132.3" y="63.1">OSR0</text>
<text x="132.3" y="65.6">OSR1</text>
<text x="149.7" y="63.1">OVFR</text>
<text x="149.9" y="65.6">~{REST}</text>
<text x="149.9" y="60.6">OVFL</text>
<text x="236.2" y="60.6">C18</text>
<text x="236.2" y="63.1">10u</text>
<text x="243.8" y="60.6">C19</text>
<text x="243.8" y="63.1">0.1u</text>
<text x="42.8" y="68.2">+3.3V</text>
<text x="132.3" y="68.2">OSR2</text>
<text x="132.3" y="70.7">BYPAS</text>
<text x="140.8" y="70.7">LRCK/DSDBCK</text>
<text x="150.1" y="68.2">SCKI</text>
<text x="231.6" y="69.4">GND</text>
<text x="239.3" y="69.4">GND</text>
<text x="48.3" y="75.8">R31</text>
<text x="104.2" y="73.8">+3.3V</text>
<text x="132.3" y="73.3">DGND</text>
<text x="132.3" y="75.8">VDD</text>
<text x="143.7" y="75.8">DATA/DSDR</text>
<text x="144.6" y="73.3">BCK/DSDL</text>
<text x="48.3" y="78.3">4.7k</text>
<text x="57.2" y="83.4">J4</text>
<text x="97.8" y="78.3">C13</text>
<text x="97.8" y="80.9">10u</text>
<text x="105.4" y="78.3">C14</text>
<text x="105.4" y="80.9">0.1u</text>
<text x="57.2" y="86">Conn_01x02</text>
<text x="93.2" y="87.2">GND</text>
<text x="100.8" y="87.2">GND</text>
<text x="119.9" y="88.5">GND</text>
<text x="165.6" y="87.2">GND</text>
<text x="47.5" y="91">GND</text>
<text x="26.3" y="113.9">+3.3V</text>
<text x="45.3" y="113.9">+3.3V</text>
<text x="77.1" y="113.9">+3.3V</text>
<text x="98.7" y="113.9">+3.3V</text>
<text x="120.2" y="113.9">+3.3V</text>
<text x="148.2" y="113.9">+3.3V</text>
<text x="31.8" y="124.1">JP8</text>
<text x="42.1" y="124.1">JP9</text>
<text x="72.6" y="124.1">JP11</text>
<text x="94.2" y="124.1">JP13</text>
<text x="115.8" y="124.1">JP12</text>
<text x="153.7" y="124.1">JP10</text>
<text x="27.2" y="134.2">GND</text>
<text x="46.2" y="134.2">GND</text>
<text x="78" y="134.2">GND</text>
<text x="99.6" y="134.2">GND</text>
<text x="121.2" y="134.2">GND</text>
<text x="149.1" y="134.2">GND</text>
</g>
<g font-size="1.8" fill="#a90000">
<text x="127.6" y="41.7">1</text>
<text x="157.4" y="41.7">28</text>
<text x="127.6" y="44.2">2</text>
<text x="127.6" y="46.7">3</text>
<text x="157.4" y="44.2">27</text>
<text x="157.4" y="46.7">26</text>
<text x="127.6" y="49.3">4</text>
<text x="127.6" y="51.8">5</text>
<text x="157.4" y="49.3">25</text>
<text x="157.4" y="51.8">24</text>
<text x="127.6" y="54.4">6</text>
<text x="127.6" y="56.9">7</text>
<text x="127.6" y="59.4">8</text>
<text x="157.4" y="54.4">23</text>
<text x="157.4" y="56.9">22</text>
<text x="157.4" y="59.4">21</text>
<text x="127" y="64.5">10</text>
<text x="127.6" y="62">9</text>
<text x="157.4" y="62">20</text>
<text x="157.4" y="64.5">19</text>
<text x="127" y="67.1">11</text>
<text x="127" y="69.6">12</text>
<text x="157.4" y="67.1">18</text>
<text x="157.4" y="69.6">17</text>
<text x="127" y="72.1">13</text>
<text x="127" y="74.7">14</text>
<text x="157.4" y="72.1">16</text>
<text x="157.4" y="74.7">15</text>
<text x="50.7" y="82.3">1</text>
<text x="50.7" y="84.8">2</text>
<text x="26" y="122.9">2</text>
<text x="29" y="120.1" transform="rotate(-90 29 120.1)">1</text>
<text x="48" y="120.1" transform="rotate(-90 48 120.1)">3</text>
<text x="50.1" y="122.9">2</text>
<text x="79.8" y="120.1" transform="rotate(-90 79.8 120.1)">3</text>
<text x="81.8" y="122.9">2</text>
<text x="101.3" y="120.1" transform="rotate(-90 101.3 120.1)">3</text>
<text x="103.4" y="122.9">2</text>
<text x="122.9" y="120.1" transform="rotate(-90 122.9 120.1)">3</text>
<text x="125" y="122.9">2</text>
<text x="147.9" y="122.9">2</text>
<text x="150.9" y="120.1" transform="rotate(-90 150.9 120.1)">1</text>
<text x="29" y="127.7" transform="rotate(-90 29 127.7)">3</text>
<text x="48" y="127.7" transform="rotate(-90 48 127.7)">1</text>
<text x="79.8" y="127.7" transform="rotate(-90 79.8 127.7)">1</text>
<text x="101.3" y="127.7" transform="rotate(-90 101.3 127.7)">1</text>
<text x="122.9" y="127.7" transform="rotate(-90 122.9 127.7)">1</text>
<text x="150.9" y="127.7" transform="rotate(-90 150.9 127.7)">3</text>
</g>
</svg>
